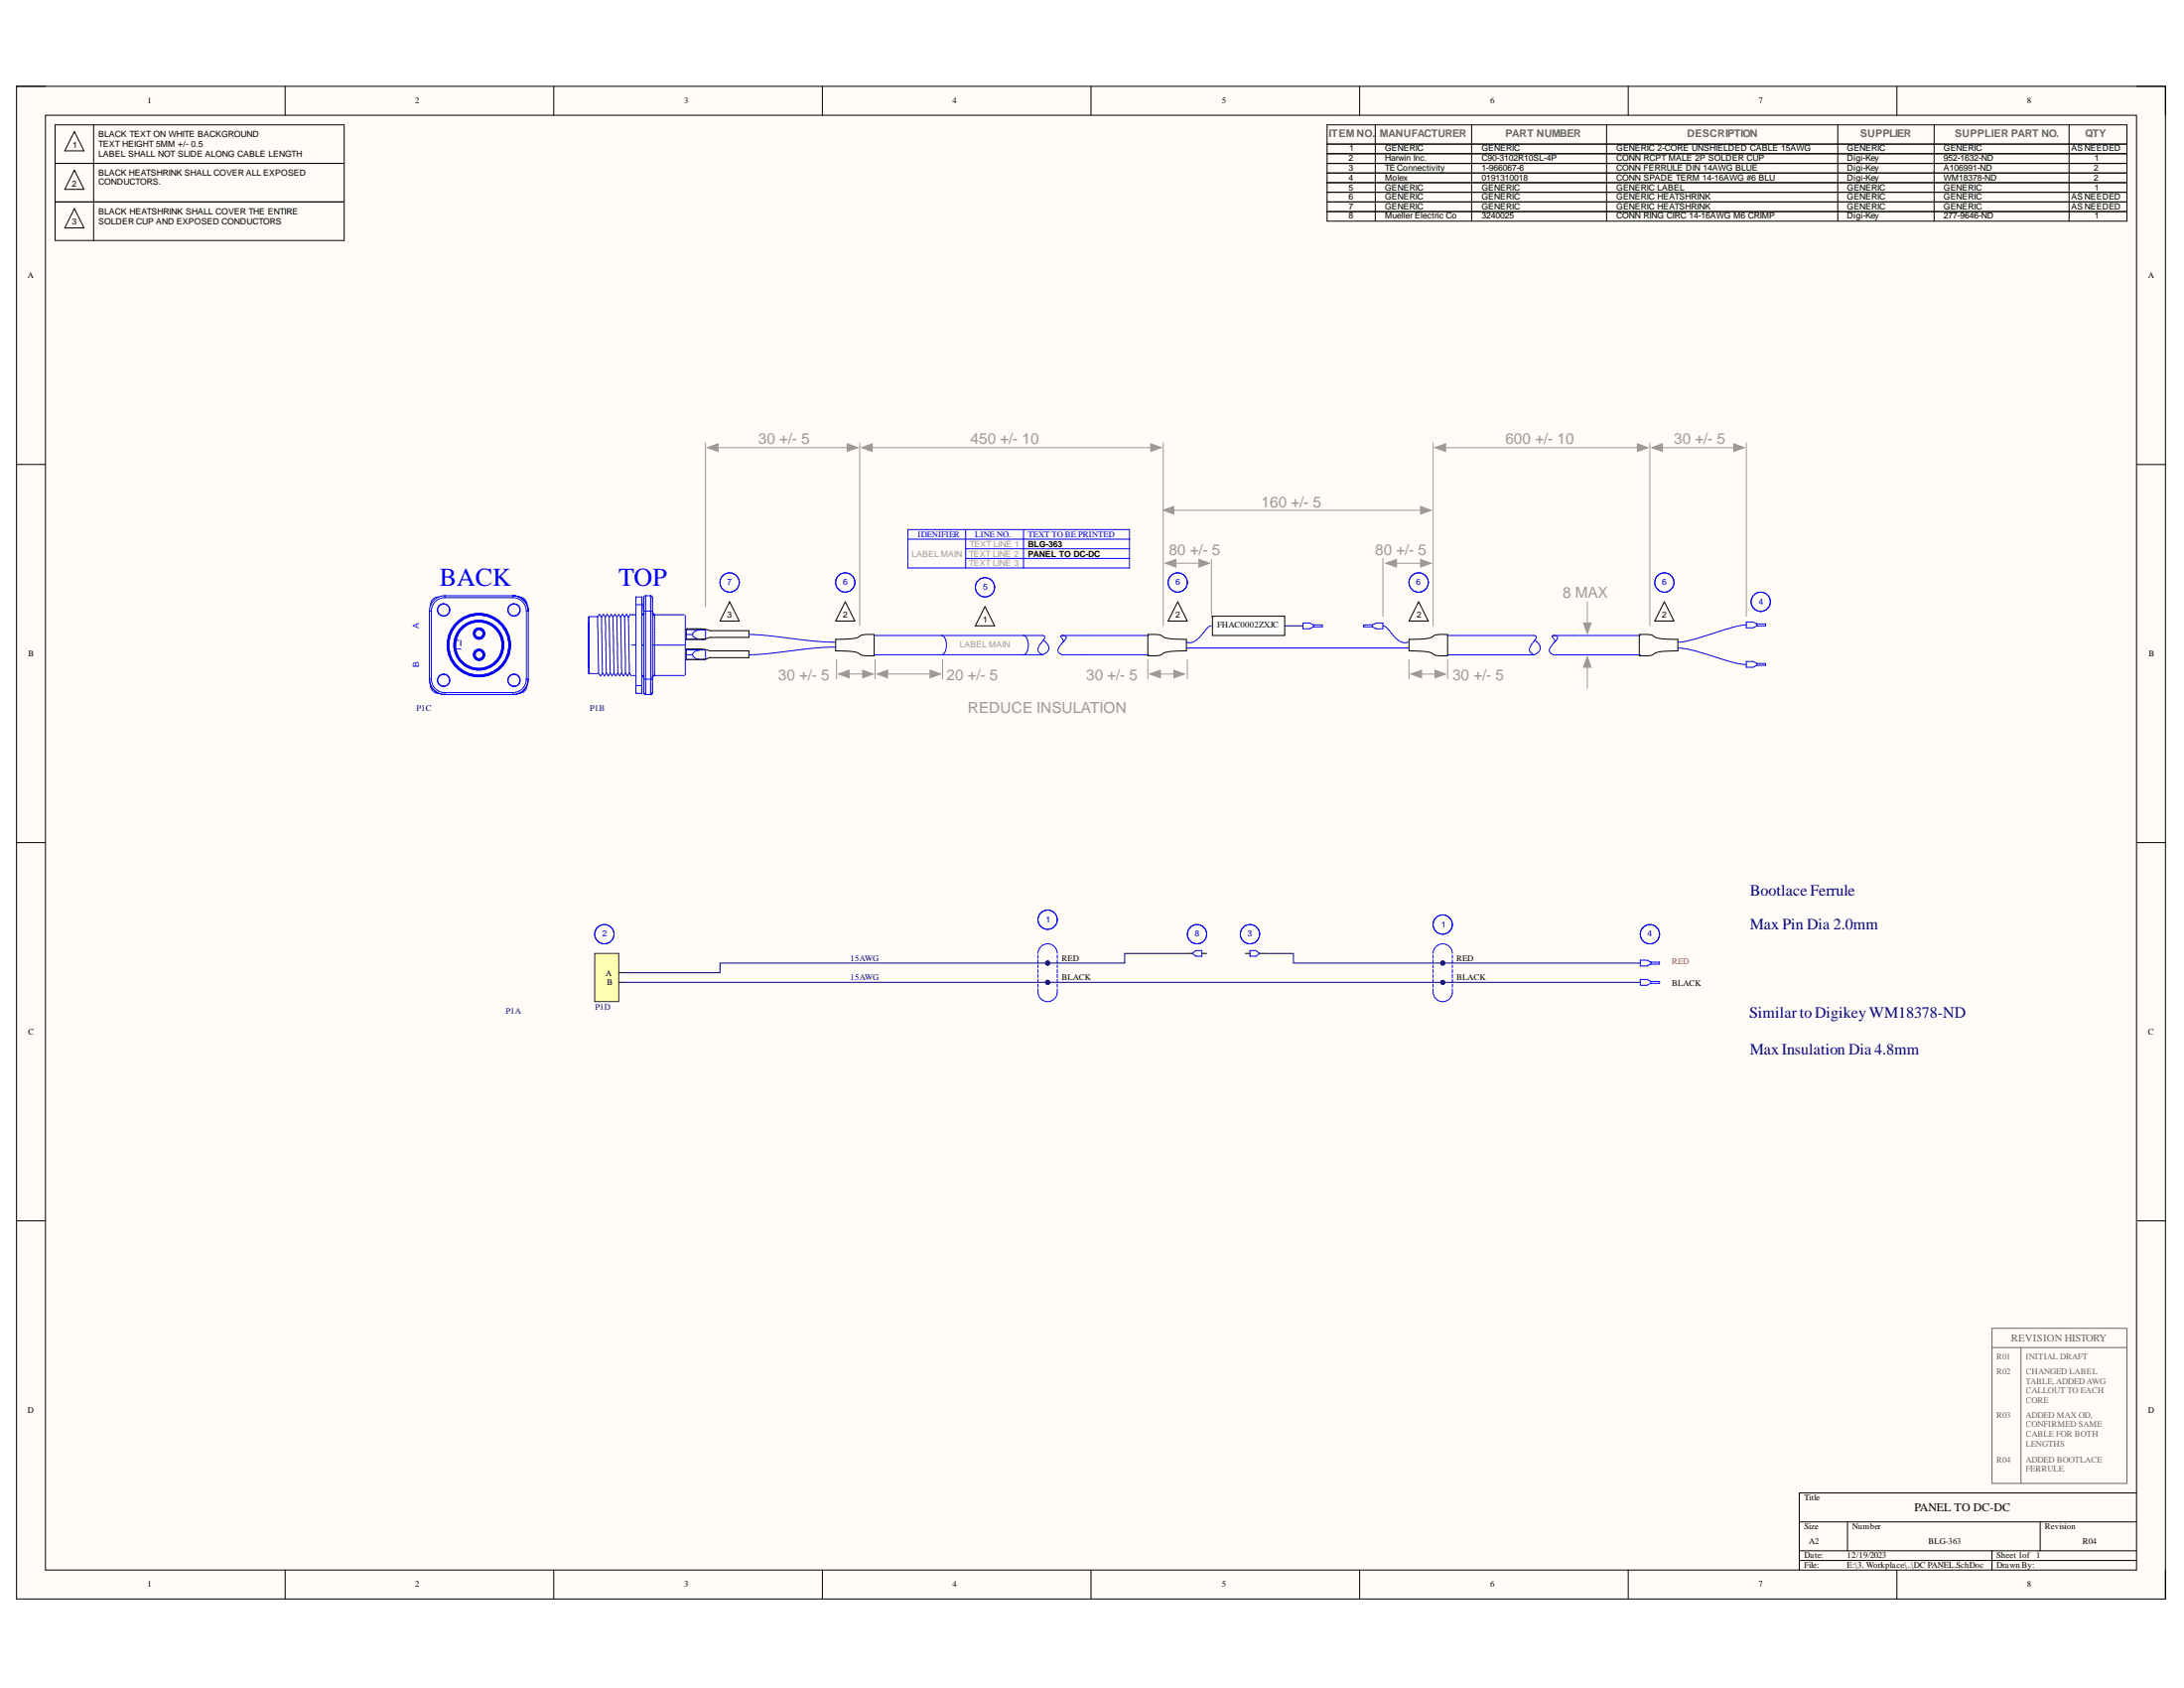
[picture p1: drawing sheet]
<svg xmlns="http://www.w3.org/2000/svg" width="279mm" height="216mm" viewBox="0 0 279 216" stroke-linecap="round" stroke-linejoin="round" font-family="sans-serif">
<path d="M2.1 11h274.9v193.5h-274.9z" fill-rule="evenodd" fill="#fffcf8"/>
<path d="M2.1 11h274.9v193.5h-274.9z" fill="none" stroke="#000" stroke-width=".13"/>
<path d="M5.8 14.7h267.5v186.1h-267.5z" fill-rule="evenodd" fill="#fffcf8"/>
<g fill="none" stroke="#000" stroke-width=".13">
<path d="M2.1 11h3.7M5.8 14.7h267.5v186.1h-267.5zM36.5 11v3.7M70.8 11v3.7M105.2 11v3.7M139.6 11v3.7M173.9 11v3.7M208.3 11v3.7M242.7 11v3.7M273.3 11h3.7v3.7M2.1 59.4h3.7M273.3 59.4h3.7"/>
<path d="M2.1 107.8h3.7M273.3 107.8h3.7M2.1 156.1h3.7M273.3 156.1h3.7M230.2 194.7h43.1M230.2 198.4h43.1M230.2 199.6h43.1M236.3 194.7v3.7M254.8 198.4v2.4M261 194.7v3.7M273.3 191h-43.1v9.8M36.5 200.8v3.7"/>
<path d="M70.8 200.8v3.7M105.2 200.8v3.7M139.6 200.8v3.7M173.9 200.8v3.7M208.3 200.8v3.7M242.7 200.8v3.7M277 200.8v3.7"/>
</g>
<path d="M130.9 81.3h2.5a.32 .32 0 0 1 .3 .3 .32 .32 0 0 1-.2 .3 1.56 1.56 0 0 0-.6 1.5l.5 .3M130.9 83.7h2.5M133.5 81.9l.1 .1a.93 .93 0 0 1 .6 .9 .93 .93 0 0 1-.8 .8M135.9 81.3a.34 .34 0 0 1 .4 0 .34 .34 0 0 1 .1 .4l-.1 .1a3.2 3.2 0 0 0-1 1.5l.2 .2 .4 .2h2.4M135.9 81.3a.18 .18 0 0 0-.2 .1 .18 .18 0 0 0 .1 .2l.2 .3v.2M135.9 81.3h2.4" fill="none" stroke="#00f" stroke-width=".13"/>
<circle cx="134" cy="123.2" r=".25" fill="#000080"/>
<circle cx="134" cy="123.2" r=".25" fill="none" stroke="#000080" stroke-width=".13"/>
<circle cx="134" cy="125.6" r=".25" fill="#000080"/>
<circle cx="134" cy="125.6" r=".25" fill="none" stroke="#000080" stroke-width=".13"/>
<path d="M134 123.2h.1" fill="none" stroke="#000" stroke-width=".13"/>
<circle cx="134" cy="123.2" r=".25" fill="#000080"/>
<circle cx="134" cy="123.2" r=".25" fill="none" stroke="#000080" stroke-width=".13"/>
<path d="M134 125.6h.1" fill="none" stroke="#000" stroke-width=".13"/>
<circle cx="134" cy="125.6" r=".25" fill="#000080"/>
<circle cx="134" cy="125.6" r=".25" fill="none" stroke="#000080" stroke-width=".13"/>
<g fill="none" stroke="#00f" stroke-width=".13">
<path d="M54.9 78.2h.3M54.9 78.2v8.7M55.2 78.2v8.7M56.1 76.3a.99 .99 0 0 0-1 1.1M56.8 77.3a.75 .75 0 0 0-.8 .7 .75 .75 0 0 0 .8 .8M56.8 77.3a.75 .75 0 0 1 .7 .7 .75 .75 0 0 1-.7 .8M56.8 77.2a.8 .8 0 0 0-.8 .8 .8 .8 0 0 0 .8 .8M56.8 77.2a.8 .8 0 0 1 .8 .8 .8 .8 0 0 1-.8 .8M56.8 77.2v.1M56.8 78.8h.1M56.9 76.2a1.97 1.97 0 0 0-2 2M56.9 76.4a1.72 1.72 0 0 0-1.7 1.8"/>
<path d="M56.9 76.2h8.7M56.9 76.2v.2M56.9 76.4h8.7M65.6 76.2a1.97 1.97 0 0 1 2 2M65.6 76.4a1.72 1.72 0 0 1 1.7 1.8M65.6 76.2v.2M65.8 77.3a.75 .75 0 0 1 .7 .7 .75 .75 0 0 1-.7 .8M65.8 77.3a.75 .75 0 0 0-.8 .7 .75 .75 0 0 0 .8 .8M65.8 77.2a.8 .8 0 0 1 .8 .8 .8 .8 0 0 1-.8 .8M65.8 77.2a.8 .8 0 0 0-.8 .8 .8 .8 0 0 0 .8 .8M65.8 77.2v.1M65.8 78.8h.1"/>
<path d="M66.4 76.3a.99 .99 0 0 1 1 1.1M67.3 78.2h.3M67.3 78.2v8.7M67.6 78.2v8.7M75.4 78.9v7.3M75.4 78.9h1.1M76.9 78.9l-.2-.3-.2 .3 .1 7.2 .2 .4 .3-.4M76.9 78.9l.3-.3 .2 .3M76.9 78.9l.2 7.2M77.4 78.9l.3-.3 .2 .3M77.4 78.9l.2 7.2M77.9 78.9l.3-.3 .2 .3"/>
<path d="M77.9 78.9l.2 7.2M78.4 78.9l.3-.3 .2 .3M78.4 78.9l.1 7.2M78.9 78.9l.3-.3 .2 .3M78.9 78.9l.1 7.2M79.4 78.9l.3-.3 .2 .3M79.4 78.9l.1 7.2M79.9 78.9l.3-.3 .2 .3M79.9 78.9l.1 7.2M80.4 78.9l.1 7.2M80.6 78.6l-.2 .3M80.7 78.6h.7"/>
<path d="M81.4 76.3h.7v12.4h-.7zM81.4 77.3h.7M82.1 78.6h.1M82.2 78.6h-.1M82.2 78.6h.1M82.3 78.6h-.1M82.3 78.6h.1M82.3 78.5v.1M82.3 78.5h.1M82.3 78.4v.1M82.3 78.4h.1M82.3 78.2h1.2"/>
<path d="M82.6 76.2l-.2 .1-.1 .1v12.2l.1 .2h.2M82.6 76.2h.6M82.6 76.2v12.6M83.2 76.2l.2 .1 .1 .1v12.2l-.1 .2h-.2M83.2 76.2v12.6M83.5 78.4h.1M83.5 78.4v.1M83.5 78.5h.1M83.5 78.6h.1M83.6 78.6h.1M83.7 78.6h.1M83.7 78.6h3.9"/>
<path d="M83.7 78.6v7.8M87.7 78.7v7.6M54.9 86.9a1.97 1.97 0 0 0 2 1.9M54.9 86.9h.3M55.1 87.6a.99 .99 0 0 0 1 1.1M55.2 86.9a1.72 1.72 0 0 0 1.7 1.7M56.8 86.3a.75 .75 0 0 0-.8 .7 .75 .75 0 0 0 .8 .8M56.8 86.3a.75 .75 0 0 1 .7 .7 .75 .75 0 0 1-.7 .8M56.8 86.2a.8 .8 0 0 0-.8 .8 .8 .8 0 0 0 .8 .8M56.8 86.2a.8 .8 0 0 1 .8 .8 .8 .8 0 0 1-.8 .8M56.8 86.2v.1M56.8 87.8h.1"/>
<path d="M56.9 88.8h8.7M56.9 88.6v.2M56.9 88.6h8.7M58.2 81.9h.5M58.5 83h.4M58.9 81.9v.7M65.6 88.6v.2M65.8 86.3a.75 .75 0 0 0-.8 .7 .75 .75 0 0 0 .8 .8M65.8 86.3a.75 .75 0 0 1 .7 .7 .75 .75 0 0 1-.7 .8M65.8 86.2a.8 .8 0 0 0-.8 .8 .8 .8 0 0 0 .8 .8M65.8 86.2a.8 .8 0 0 1 .8 .8 .8 .8 0 0 1-.8 .8M65.8 86.2v.1"/>
<path d="M65.8 87.8h.1M67.3 86.9a1.72 1.72 0 0 1-1.7 1.7M67.3 86.9h.3M67.4 87.6a.99 .99 0 0 1-1 1.1M67.6 86.9a1.97 1.97 0 0 1-2 1.9M75.4 86.2h1.1M77.1 86.1l.2 .4 .3-.4M77.6 86.1l.2 .4 .3-.4M78.1 86.1l.2 .4 .2-.4M78.5 86.1l.3 .4 .2-.4M79 86.1l.3 .4 .2-.4M79.5 86.1l.3 .4 .2-.4"/>
<path d="M80 86.1l.3 .4 .2-.4M80.5 86.1l.3 .4M80.8 82.5h.6M80.8 86.4h.6M81.4 87.7h.7M82.1 86.4h.1M82.1 82.5h.2M82.2 86.4h.1M82.2 86.4l.1 .1M82.3 86.5h.1M82.3 86.5v.1M82.3 86.6h.1"/>
<path d="M82.3 86.9h1.2M82.6 88.8h.6M83.5 86.6h.1M83.5 82.5h4.1M83.5 86.5v.1M83.5 86.5h.1M83.6 86.5h-.1M83.6 86.4h.1M83.7 86.4h-.1M83.7 86.4h.1M83.7 86.4h3.9M87.7 83.1h2.6"/>
<path d="M87.7 84.4h2.6M87.7 80.5h2.6M87.7 81.8h2.6M87.7 83.7h.8M87.7 81.2h.8M90.3 83.1h-.8l-.5 .2a.48 .48 0 0 0-.4 .5 .48 .48 0 0 0 .5 .4l1.2 .2M90.3 80.5h-.6l-.7 .2a.48 .48 0 0 0-.4 .5 .48 .48 0 0 0 .5 .5l1.2 .1M90.3 80.5v1.3M90.3 83.1v1.3M132.8 121.9a1.23 1.23 0 0 1 1.2-1.2 1.23 1.23 0 0 1 1.3 1.2M132.8 126.5a1.28 1.28 0 0 0 1.2 1.6 1.28 1.28 0 0 0 1.3-1.6M132.8 122.2v.4"/>
<path d="M132.8 122.8v.4M132.8 123.4v.4M132.8 124v.4M132.8 124.6v.4M132.8 125.3v.3M132.8 125.9v.4M135.3 122.2v.4M135.3 122.8v.4M135.3 123.4v.4M135.3 124v.4M135.3 124.6v.4M135.3 125.3v.3"/>
<path d="M135.3 125.9v.4"/>
<circle cx="134" cy="117.6" r="1.23"/>
</g>
<path d="M169.8 18.4h102.3M169.8 16h102.3v3.7h-102.3zM175.9 16v3.7M188.3 16v3.7M205.5 16v3.7M235.1 16v3.7M247.4 16v3.7M264.7 16v3.7" fill="none" stroke="#000" stroke-width=".13"/>
<g fill="none" stroke="#00f" stroke-width=".34">
<circle cx="61.3" cy="82.5" r="3.9"/>
<circle cx="61.3" cy="82.5" r="3.1"/>
<circle cx="61.3" cy="81" r=".62"/>
<circle cx="61.3" cy="83.7" r=".62"/>
</g>
<path d="M76.1 121.9h3.1v6.2h-3.1z" fill-rule="evenodd" fill="#ffffb0"/>
<path d="M76.1 121.9h3.1v6.2h-3.1z" fill="none" stroke="#800000" stroke-width=".13"/>
<g fill="none" stroke="#000" stroke-width=".13">
<path d="M7 16h37v9.8h-37zM9.5 16.8l1.2 2.5h-2.4zM12 16v9.8M169.8 19.7h102.3v6.1h-102.3zM175.9 19.7v6.1M188.3 19.7v6.1M205.5 19.7v6.1M235.1 19.7v6.1M247.4 19.7v6.1M264.7 19.7v6.1M7 20.9h37M9.5 21.8l1.2 2.4h-2.4z"/>
<path d="M169.8 20.9h102.3M169.8 22.1h102.3M169.8 23.4h102.3M169.8 24.6h102.3M108.1 77l1.3 2.4h-2.5zM126 77.6l1.2 2.4h-2.4zM106.9 81.8l1.7-.1a2.86 2.86 0 0 0 1.7-.5h1.5v2.7h-.5a2.09 2.09 0 0 1-1.7-.4l-.7-.2-2-.1zM146.8 81.2l.6-.1a2.13 2.13 0 0 1 1.7 .5l1 .1 1.7 .1v1.4l-1.5 .1a2.57 2.57 0 0 0-1.9 .5l-1.6 .1zM180.3 81.8l1.7-.1a2.91 2.91 0 0 0 1.7-.5h1.5v2.7h-.8a2.13 2.13 0 0 1-1.4-.4l-.8-.2h-1.9zM209.7 81.2l.8-.1a2.07 2.07 0 0 1 1.4 .5l1 .1 1.8 .1v1.5h-1.5a2.51 2.51 0 0 0-1.9 .5l-1.6 .1zM79.2 124.4h.6M79.2 125.6h.6"/>
</g>
<g fill="none" stroke="#00f" stroke-width=".13">
<path d="M116.1 67.7h28.4v5h-28.4zM116.1 69h28.4M123.5 67.7v5M123.5 70.2h21M123.5 71.4h21M130.9 67.7v5M111.8 81.3h19.1a1.11 1.11 0 0 1 .7 1.2 1.1 1.1 0 0 1-.7 1.2h-19.1M120.5 81.3a1.11 1.11 0 0 1 .6 1.2 1.1 1.1 0 0 1-.6 1.2M138.3 81.3h8.7M138.3 83.7h8.7M185.2 81.3h11.1a.32 .32 0 0 1 .3 .3 .32 .32 0 0 1-.3 .3l-.3 .4a.78 .78 0 0 0-.3 .8 .78 .78 0 0 0 .6 .7M185.2 83.8h11.1"/>
<path d="M196.4 81.9l.1 .1a.92 .92 0 0 1 .5 1 .92 .92 0 0 1-.7 .8M198.7 81.3a.35 .35 0 0 1 .4 0 .35 .35 0 0 1 .1 .4v.1a3.1 3.1 0 0 0-1 1.5l.2 .2 .3 .3h11.1M198.7 81.3a.18 .18 0 0 0-.2 .1 .18 .18 0 0 0 .2 .2l.2 .3v.2M198.7 81.3h11.1"/>
<circle cx="108.1" cy="74.5" r="1.23"/>
<circle cx="126" cy="75.1" r="1.23"/>
<circle cx="77.3" cy="119.5" r="1.23"/>
<circle cx="159.9" cy="119.5" r="1.23"/>
<circle cx="211.1" cy="119.5" r="1.23"/>
</g>
<path d="M107 84.4v2.4M107.6 86.2h3.7M112 84.4v2.4" fill="none" stroke="#999" stroke-width=".13"/>
<path d="M107.3 86.2l1.3-.5v1z" fill="#999"/>
<path d="M107.3 86.2l1.3-.5v1z" fill="none" stroke="#999" stroke-width=".13"/>
<path d="M110.4 85.7l1.3 .5-1.3 .5z" fill="#999"/>
<path d="M110.4 85.7l1.3 .5-1.3 .5zM112.6 86.2h7.4" fill="none" stroke="#999" stroke-width=".13"/>
<path d="M112.2 86.2l1.4-.5v1z" fill="#999"/>
<path d="M112.2 86.2l1.4-.5v1z" fill="none" stroke="#999" stroke-width=".13"/>
<path d="M119 85.7l1.3 .5-1.3 .5z" fill="#999"/>
<path d="M119 85.7l1.3 .5-1.3 .5zM120.6 84.4v2.4M180.9 86.2h3.7M185.2 84.4v2.4" fill="none" stroke="#999" stroke-width=".13"/>
<path d="M180.5 86.2l1.4-.5v1z" fill="#999"/>
<path d="M180.5 86.2l1.4-.5v1z" fill="none" stroke="#999" stroke-width=".13"/>
<path d="M183.6 85.7l1.3 .5-1.3 .5z" fill="#999"/>
<path d="M146.8 84.4v2.4M147.5 86.2h3.7M183.6 85.7l1.3 .5-1.3 .5z" fill="none" stroke="#999" stroke-width=".13"/>
<path d="M147.1 86.2l1.3-.5v1z" fill="#999"/>
<path d="M147.1 86.2l1.3-.5v1z" fill="none" stroke="#999" stroke-width=".13"/>
<path d="M150.2 85.7l1.3 .5-1.3 .5z" fill="#999"/>
<path d="M110 56.6v23.4M110.6 57.3h37.6M148.8 56.6v23.4M150.2 85.7l1.3 .5-1.3 .5z" fill="none" stroke="#999" stroke-width=".13"/>
<path d="M147.2 56.8l1.4 .5-1.4 .4z" fill="#999"/>
<path d="M147.2 56.8l1.4 .5-1.4 .4z" fill="none" stroke="#999" stroke-width=".13"/>
<path d="M110.2 57.3l1.4-.5v.9z" fill="#999"/>
<path d="M110.2 57.3l1.4-.5v.9zM183.3 56.6v23.5M184 57.3h26.5M211.1 56.6v23.5" fill="none" stroke="#999" stroke-width=".13"/>
<path d="M209.5 56.8l1.3 .5-1.3 .4z" fill="#999"/>
<path d="M209.5 56.8l1.3 .5-1.3 .4z" fill="none" stroke="#999" stroke-width=".13"/>
<path d="M183.6 57.3l1.3-.5v.9z" fill="#999"/>
<path d="M90.3 56.6v21M90.9 57.3h18.5M183.6 57.3l1.3-.5v.9z" fill="none" stroke="#999" stroke-width=".13"/>
<path d="M108.4 56.8l1.3 .5-1.3 .4z" fill="#999"/>
<path d="M108.4 56.8l1.3 .5-1.3 .4z" fill="none" stroke="#999" stroke-width=".13"/>
<path d="M90.5 57.3l1.4-.5v.9z" fill="#999"/>
<path d="M90.5 57.3l1.4-.5v.9zM211.7 57.3h11.1M223.4 56.6v22.2" fill="none" stroke="#999" stroke-width=".13"/>
<path d="M221.8 56.8l1.4 .5-1.4 .4z" fill="#999"/>
<path d="M221.8 56.8l1.4 .5-1.4 .4z" fill="none" stroke="#999" stroke-width=".13"/>
<path d="M211.3 57.3l1.4-.5v.9z" fill="#999"/>
<path d="M211.3 57.3l1.4-.5v.9zM149.2 65.3h33.5M151.9 84.4v2.4M180.3 84.4v2.4" fill="none" stroke="#999" stroke-width=".13"/>
<path d="M181.7 64.8l1.4 .5-1.4 .5z" fill="#999"/>
<path d="M181.7 64.8l1.4 .5-1.4 .5z" fill="none" stroke="#999" stroke-width=".13"/>
<path d="M148.8 65.3l1.4-.5v1z" fill="#999"/>
<path d="M148.8 65.3l1.4-.5v1zM149.4 72h5M155 71.5v7.4" fill="none" stroke="#999" stroke-width=".13"/>
<path d="M153.4 71.5l1.3 .5-1.3 .5z" fill="#999"/>
<path d="M153.4 71.5l1.3 .5-1.3 .5z" fill="none" stroke="#999" stroke-width=".13"/>
<path d="M149.1 72l1.3-.5v1z" fill="#999"/>
<path d="M149.1 72l1.3-.5v1zM176.9 71.4v7.4M177.7 72h5" fill="none" stroke="#999" stroke-width=".13"/>
<path d="M177.3 72l1.4-.5v1z" fill="#999"/>
<path d="M177.3 72l1.4-.5v1z" fill="none" stroke="#999" stroke-width=".13"/>
<path d="M181.7 71.5l1.4 .5-1.4 .5z" fill="#999"/>
<path d="M181.7 71.5l1.4 .5-1.4 .5z" fill="none" stroke="#999" stroke-width=".13"/>
<path d="M175.6 79.9v.3M175.6 79.9l.5-.2h.8v.7h-.8l-.5-.2M175.6 79.9h-1.1v.3h1.1M223.4 79.9a35.1 35.1 0 0 0-6.2 1.7l-1.7 .5h-.8M151.8 82.9h28.5M214.7 82.9a26.8 26.8 0 0 1 6.1 1.6l1.6 .4 1 .1" fill="none" stroke="#00f" stroke-width=".13"/>
<circle cx="184.6" cy="123.2" r=".25" fill="#000080"/>
<circle cx="184.6" cy="123.2" r=".25" fill="none" stroke="#000080" stroke-width=".13"/>
<circle cx="184.6" cy="125.6" r=".25" fill="#000080"/>
<circle cx="184.6" cy="125.6" r=".25" fill="none" stroke="#000080" stroke-width=".13"/>
<path d="M184.5 123.2h.1" fill="none" stroke="#000" stroke-width=".13"/>
<circle cx="184.6" cy="123.2" r=".25" fill="#000080"/>
<circle cx="184.6" cy="123.2" r=".25" fill="none" stroke="#000080" stroke-width=".13"/>
<path d="M184.5 125.6h.1" fill="none" stroke="#000" stroke-width=".13"/>
<circle cx="184.6" cy="125.6" r=".25" fill="#000080"/>
<circle cx="184.6" cy="125.6" r=".25" fill="none" stroke="#000080" stroke-width=".13"/>
<g fill="none" stroke="#00f" stroke-width=".13">
<path d="M95.8 81.2l2.5 .1 6.1 .7 2.5 .1M106.9 82.8l-2.9 .1-5.7 .7-2.5 .1M155 80a2.51 2.51 0 0 0-1.3 1.2 1.86 1.86 0 0 1-1.9 .9M176.9 80.1a2.41 2.41 0 0 1 1.3 1.1 1.87 1.87 0 0 0 1.9 .9M152.5 121.9l.5-.3h.7v.7h-.7zM159.9 121.6h.8l.4 .3-.4 .4h-.8zM183.3 121.9a1.23 1.23 0 0 1 1.3-1.2 1.23 1.23 0 0 1 1.2 1.2M183.3 126.5a1.28 1.28 0 0 0 1.3 1.6 1.28 1.28 0 0 0 1.2-1.6M183.3 122.2v.4M183.3 122.8v.4M183.3 123.4v.4M183.3 124v.4"/>
<path d="M183.3 124.7v.3M183.3 125.3v.3M183.3 125.9v.4M185.8 122.2v.4M185.8 122.8v.4M185.8 123.4v.4M185.8 124v.4M185.8 124.7v.3M185.8 125.3v.3M185.8 125.9v.4"/>
<circle cx="93.3" cy="74.5" r="1.23"/>
<circle cx="150.7" cy="74.5" r="1.23"/>
<circle cx="181.5" cy="74.5" r="1.24"/>
<circle cx="212.9" cy="74.5" r="1.23"/>
<circle cx="225.3" cy="77" r="1.23"/>
<circle cx="153.1" cy="119.5" r="1.23"/>
</g>
<g fill="none" stroke="#000" stroke-width=".13">
<path d="M7 25.8h37v5h-37zM9.5 26.7l1.2 2.5h-2.4zM12 25.8v5M169.8 25.8h102.3v2.5h-102.3zM169.8 27.1h102.3M175.9 25.8v2.5M188.3 25.8v2.5M205.5 25.8v2.5M235.1 25.8v2.5M247.4 25.8v2.5M264.7 25.8v2.5M93.3 77l1.3 2.4h-2.5z"/>
<path d="M150.7 77l1.2 2.4h-2.5zM181.5 77l1.2 2.4h-2.4zM212.9 77l1.3 2.4h-2.5zM87.8 80.4h2.1l.9 .3h5v.8h-5l-1 .3h-2zM87.8 83h2.1l.9 .2h5v.9h-5l-.8 .2-2.2 .1zM151.9 121.9h.6M153.7 121.9h.7M159.3 121.9h.6M161.1 121.9h.7"/>
</g>
<path d="M254.8 169.9h17.3v19.8h-17.3zM254.8 172.4h17.3M258.5 172.4v17.3" fill="none" stroke="#666" stroke-width=".13"/>
<path d="M203.1 77v3.7" fill="none" stroke="#999" stroke-width=".13"/>
<path d="M202.6 79.7h1l-.5 1.3z" fill="#999"/>
<path d="M202.6 79.7h1l-.5 1.3zM203.1 84.4v3.7" fill="none" stroke="#999" stroke-width=".13"/>
<path d="M203.1 84l.5 1.3h-1z" fill="#999"/>
<path d="M203.1 84l.5 1.3h-1z" fill="none" stroke="#999" stroke-width=".13"/>
<g fill="none" stroke="#00f" stroke-width=".13">
<path d="M168 79.9v.3M168 79.9l-.4-.2h-.9v.7h.9l.4-.2M168 79.9h1.2v.3h-1.2"/>
<circle cx="184.6" cy="118.3" r="1.23"/>
</g>
<path d="M155.1 78.8h9.3v2.5h-9.3z" fill="none" stroke="#000" stroke-width=".13"/>
<path d="M155.7 79.3h8.2v1.5h-8.2z" fill-rule="evenodd" fill="#fff"/>
<path d="M155.7 79.3h8.2v1.5h-8.2z" fill="none" stroke="#fff" stroke-width=".13"/>
<path d="M151.9 121.9h-8v1.3h-9.9" fill="none" stroke="#000080" stroke-width=".13"/>
<circle cx="134" cy="123.2" r=".25" fill="#000080"/>
<g fill="none" stroke="#000080" stroke-width=".13">
<path d="M161.8 121.9h3.7v1.3h44.3"/>
<circle cx="134" cy="123.2" r=".25"/>
</g>
<circle cx="184.6" cy="123.2" r=".25" fill="#000080"/>
<g fill="none" stroke="#000080" stroke-width=".13">
<path d="M134 125.6h75.8"/>
<circle cx="184.6" cy="123.2" r=".25"/>
</g>
<circle cx="134" cy="125.6" r=".25" fill="#000080"/>
<circle cx="134" cy="125.6" r=".25" fill="none" stroke="#000080" stroke-width=".13"/>
<circle cx="184.6" cy="125.6" r=".25" fill="#000080"/>
<g fill="none" stroke="#000080" stroke-width=".13">
<path d="M134 123.2h-41.9v1.2h-12.3"/>
<circle cx="184.6" cy="125.6" r=".25"/>
</g>
<circle cx="134" cy="123.2" r=".25" fill="#000080"/>
<g fill="none" stroke="#000080" stroke-width=".13">
<path d="M79.8 125.6h54.2"/>
<circle cx="134" cy="123.2" r=".25"/>
</g>
<circle cx="134" cy="125.6" r=".25" fill="#000080"/>
<g fill="none" stroke="#000080" stroke-width=".13">
<path d="M164.4 80h2.3"/>
<circle cx="134" cy="125.6" r=".25"/>
</g>
<path d="M224.8 79.8v.3M224.8 79.8l-.5-.2h-.9v.7h.9l.5-.2M224.8 79.8h1.1v.3h-1.1M224.8 84.9v.2M224.8 84.9l-.5-.3h-.9v.7h.9l.5-.2M224.8 84.9h1.1v.2h-1.1M211.2 123.1v.2M211.2 125.5v.3M211.2 123.1l-.5-.3h-.9v.8h.9l.5-.3M211.2 125.5l-.5-.2h-.9v.7h.9l.5-.2M211.2 123.1h1.1v.2h-1.1M211.2 125.5h1.1v.3h-1.1" fill="none" stroke="#00f" stroke-width=".13"/>
<g font-size="3.3" fill="#00f">
<text x="56.2" y="75">BACK</text>
<text x="79.2" y="75">TOP</text>
</g>
<g font-size="2" fill="#000080">
<text x="223.9" y="114.6">Bootlace Ferrule</text>
<text x="223.9" y="118.9">Max Pin Dia 2.0mm</text>
<text x="223.8" y="130.1">SimilartoDigikeyWM18378-ND</text>
<text x="223.9" y="134.9">MaxInsulation Dia 4.8mm</text>
</g>
<g font-size="1.9" fill="#999">
<text x="97" y="56.8">30 +/- 5</text>
<text x="124.2" y="56.8">450 +/- 10</text>
<text x="192.6" y="56.8">600 +/- 10</text>
<text x="214.1" y="56.8">30 +/- 5</text>
<text x="161.4" y="64.8">160 +/- 5</text>
<text x="149.5" y="70.9">80 +/- 5</text>
<text x="175.9" y="70.9">80 +/- 5</text>
<text x="199.9" y="76.5">8 MAX</text>
<text x="99.5" y="87">30 +/- 5</text>
<text x="121.1" y="87">20 +/- 5</text>
<text x="139" y="87">30 +/- 5</text>
<text x="185.8" y="87">30 +/- 5</text>
<text x="123.8" y="91.1">REDUCE INSULATION</text>
</g>
<text font-size="1.5" x="244.9" y="193.3">PANEL TO DC-DC</text>
<g font-size="1.4" fill="#666">
<text x="170" y="17.6">ITEMNO.</text>
<text x="176.5" y="17.6">MANUFACTURER</text>
<text x="192.6" y="17.6">PART NUMBER</text>
<text x="215.8" y="17.6">DESCRIPTION</text>
<text x="238" y="17.6">SUPPLIER</text>
<text x="250.1" y="17.6">SUPPLIER PART NO.</text>
<text x="266.8" y="17.6">QTY</text>
<text x="257.3" y="171.5">REVISION HISTORY</text>
</g>
<g font-size="1.1">
<text x="12.6" y="17.6">BLACK TEXT ON WHITE BACKGROUND</text>
<text x="18.9" y="13.2">1</text>
<text x="53.1" y="13.2">2</text>
<text x="87.5" y="13.2">3</text>
<text x="121.9" y="13.2">4</text>
<text x="156.3" y="13.2">5</text>
<text x="190.6" y="13.2">6</text>
<text x="225" y="13.2">7</text>
<text x="259.3" y="13.2">8</text>
<text x="9.2" y="23.8">2</text>
<text x="9.3" y="18.9">1</text>
<text x="12.6" y="18.8">TEXT HEIGHT 5MM +/- 0.5</text>
<text x="12.6" y="20">LABEL SHALL NOT SLIDE ALONG CABLE LENGTH</text>
<text x="12.6" y="22.5">BLACK HEATSHRINK SHALL COVER ALL EXPOSED</text>
<text x="12.6" y="23.7">CONDUCTORS.</text>
<text x="172.5" y="20.6">2</text>
<text x="172.5" y="21.9">3</text>
<text x="172.5" y="23.1">4</text>
<text x="172.6" y="19.4">1</text>
<text x="177.2" y="19.4">GENERIC</text>
<text x="177.2" y="20.6">Harwin Inc.</text>
<text x="177.2" y="21.9">TE Connectivity</text>
<text x="177.2" y="23.1">Molex</text>
<text x="189.5" y="19.4">GENERIC</text>
<text x="189.5" y="20.6">C90-3102R10SL-4P</text>
<text x="189.5" y="21.9">1-966067-6</text>
<text x="189.5" y="23.1">0191310018</text>
<text x="206.8" y="19.4">GENERIC 2-CORE UNSHIELDED CABLE 15AWG</text>
<text x="206.8" y="20.6">CONN RCPT MALE 2P SOLDER CUP</text>
<text x="206.8" y="21.9">CONN FERRULE DIN 14AWG BLUE</text>
<text x="206.8" y="23.1">CONN SPADE TERM 14-16AWG #6 BLU</text>
<text x="236.3" y="19.4">GENERIC</text>
<text x="236.3" y="20.6">Digi-Key</text>
<text x="236.3" y="21.9">Digi-Key</text>
<text x="236.3" y="23.1">Digi-Key</text>
<text x="248.7" y="19.4">GENERIC</text>
<text x="248.7" y="20.6">952-1632-ND</text>
<text x="248.7" y="21.9">A106991-ND</text>
<text x="248.7" y="23.1">WM18378-ND</text>
<text x="265" y="19.4">AS NEEDED</text>
<text x="267.9" y="21.9">2</text>
<text x="267.9" y="23.1">2</text>
<text x="267.9" y="20.6">1</text>
<text x="9.2" y="28.7">3</text>
<text x="12.6" y="27.4">BLACK HEATSHRINK SHALL COVER THE ENTIRE</text>
<text x="12.6" y="28.7">SOLDER CUP AND EXPOSED CONDUCTORS</text>
<text x="172.5" y="24.3">5</text>
<text x="172.5" y="25.5">6</text>
<text x="172.5" y="26.8">7</text>
<text x="172.5" y="28">8</text>
<text x="177.2" y="24.3">GENERIC</text>
<text x="177.2" y="25.5">GENERIC</text>
<text x="177.2" y="26.8">GENERIC</text>
<text x="177.2" y="28">Mueller Electric Co</text>
<text x="189.5" y="24.3">GENERIC</text>
<text x="189.5" y="25.5">GENERIC</text>
<text x="189.5" y="26.8">GENERIC</text>
<text x="189.5" y="28">3240025</text>
<text x="206.8" y="24.3">GENERIC LABEL</text>
<text x="206.8" y="25.5">GENERIC HEATSHRINK</text>
<text x="206.8" y="26.8">GENERIC HEATSHRINK</text>
<text x="206.8" y="28">CONN RING CIRC 14-16AWG M6 CRIMP</text>
<text x="236.3" y="24.3">GENERIC</text>
<text x="236.3" y="25.5">GENERIC</text>
<text x="236.3" y="26.8">GENERIC</text>
<text x="236.3" y="28">Digi-Key</text>
<text x="248.7" y="24.3">GENERIC</text>
<text x="248.7" y="25.5">GENERIC</text>
<text x="248.7" y="26.8">GENERIC</text>
<text x="248.7" y="28">277-9646-ND</text>
<text x="265" y="25.5">AS NEEDED</text>
<text x="265" y="26.8">AS NEEDED</text>
<text x="267.9" y="24.3">1</text>
<text x="267.9" y="28">1</text>
<text x="3.6" y="35.6">A</text>
<text x="274.8" y="35.6">A</text>
<text x="131.5" y="69.9">BLG-363</text>
<text x="131.5" y="71.2">PANEL TO DC-DC</text>
<text x="3.6" y="84">B</text>
<text x="93" y="79">3</text>
<text x="107.8" y="79">2</text>
<text x="125.8" y="79.6">1</text>
<text x="150.4" y="79">2</text>
<text x="155.7" y="80.2">FHAC0002ZXJC</text>
<text x="181.2" y="79">2</text>
<text x="212.6" y="79">2</text>
<text x="274.9" y="84">B</text>
<text x="77.5" y="124.8">A</text>
<text x="77.6" y="126">B</text>
<text x="135.8" y="122.9">RED</text>
<text x="135.8" y="125.4">BLACK</text>
<text x="186.3" y="122.9">RED</text>
<text x="186.3" y="125.4">BLACK</text>
<text x="213.9" y="126.1">BLACK</text>
<text x="3.6" y="132.3">C</text>
<text x="274.8" y="132.3">C</text>
<text x="3.6" y="180.7">D</text>
<text x="274.8" y="180.7">D</text>
<text x="230.8" y="191.9">Title</text>
<text x="230.8" y="195.6">Size</text>
<text x="231.4" y="197.5">A2</text>
<text x="237" y="195.6">Number</text>
<text x="246.7" y="197.5">BLG-363</text>
<text x="261.6" y="195.6">Revision</text>
<text x="266.4" y="197.5">R04</text>
<text x="18.9" y="203">1</text>
<text x="53.1" y="203">2</text>
<text x="87.5" y="203">3</text>
<text x="121.9" y="203">4</text>
<text x="156.3" y="203">5</text>
<text x="190.6" y="203">6</text>
<text x="225" y="203">7</text>
<text x="230.8" y="199.3">Date:</text>
<text x="230.8" y="200.5">File:</text>
<text x="236.3" y="199.3">12/19/2023</text>
<text x="236.3" y="200.5">E:\3. Workplace\..\DC PANEL.SchDoc</text>
<text x="255.4" y="199.3">Sheet 1of 1</text>
<text x="255.4" y="200.5">Drawn By:</text>
<text x="259.3" y="203">8</text>
</g>
<g font-size="1.1" fill="#999">
<text x="116.6" y="71.2">LABEL MAIN</text>
<text x="124" y="71.2">TEXT LINE 2</text>
<text x="124.1" y="69.9">TEXT LINE 1</text>
<text x="124" y="72.4">TEXT LINE 3</text>
<text x="122.8" y="82.9">LABEL MAIN</text>
</g>
<g font-size="1.1" fill="#00f">
<text x="117.4" y="68.6">IDENIFIER</text>
<text x="124.7" y="68.6">LINE NO.</text>
<text x="131.5" y="68.6">TEXT TO BE PRINTED</text>
<text x="93" y="74.8">7</text>
<text x="107.8" y="74.8">6</text>
<text x="125.8" y="75.5">5</text>
<text x="150.4" y="74.8">6</text>
<text x="181.2" y="74.8">6</text>
<text x="212.6" y="74.8">6</text>
<text x="225" y="77.4">4</text>
<text x="53.6" y="80.4" transform="rotate(-90 53.6 80.4)">A</text>
<text x="53.6" y="85.3" transform="rotate(-90 53.6 85.3)">B</text>
<text x="77" y="119.8">2</text>
<text x="133.8" y="118">1</text>
<text x="152.8" y="119.8">8</text>
<text x="159.6" y="119.8">3</text>
<text x="184.4" y="118.6">1</text>
<text x="210.8" y="119.8">4</text>
</g>
<g font-size="1.1" fill="#000080">
<text x="53.3" y="90.9">P1C</text>
<text x="75.4" y="90.9">P1B</text>
<text x="108.8" y="122.9">15AWG</text>
<text x="108.8" y="125.4">15AWG</text>
<text x="64.7" y="129.7">P1A</text>
<text x="76.1" y="129.1">P1D</text>
</g>
<text font-size="1.1" fill="#f00" x="213.9" y="123.3">RED</text>
<g font-size="1.1" fill="#666">
<text x="255.4" y="173.9">R01</text>
<text x="259.1" y="173.9">INITIAL DRAFT</text>
<text x="255.4" y="175.8">R02</text>
<text x="259.1" y="175.8">CHANGED LABEL</text>
<text x="259.1" y="177">TABLE,ADDEDAWG</text>
<text x="259.1" y="178.2">CALLOUT TO EACH</text>
<text x="259.1" y="179.5">CORE</text>
<text x="255.4" y="181.3">R03</text>
<text x="259.1" y="181.3">ADDED MAX OD,</text>
<text x="259.1" y="182.5">CONFIRMED SAME</text>
<text x="259.1" y="183.8">CABLE FOR BOTH</text>
<text x="259.1" y="185">LENGTHS</text>
<text x="255.4" y="187">R04</text>
<text x="259.1" y="187">ADDED BOOTLACE</text>
<text x="259.1" y="188.2">FERRULE.</text>
</g>
</svg>
